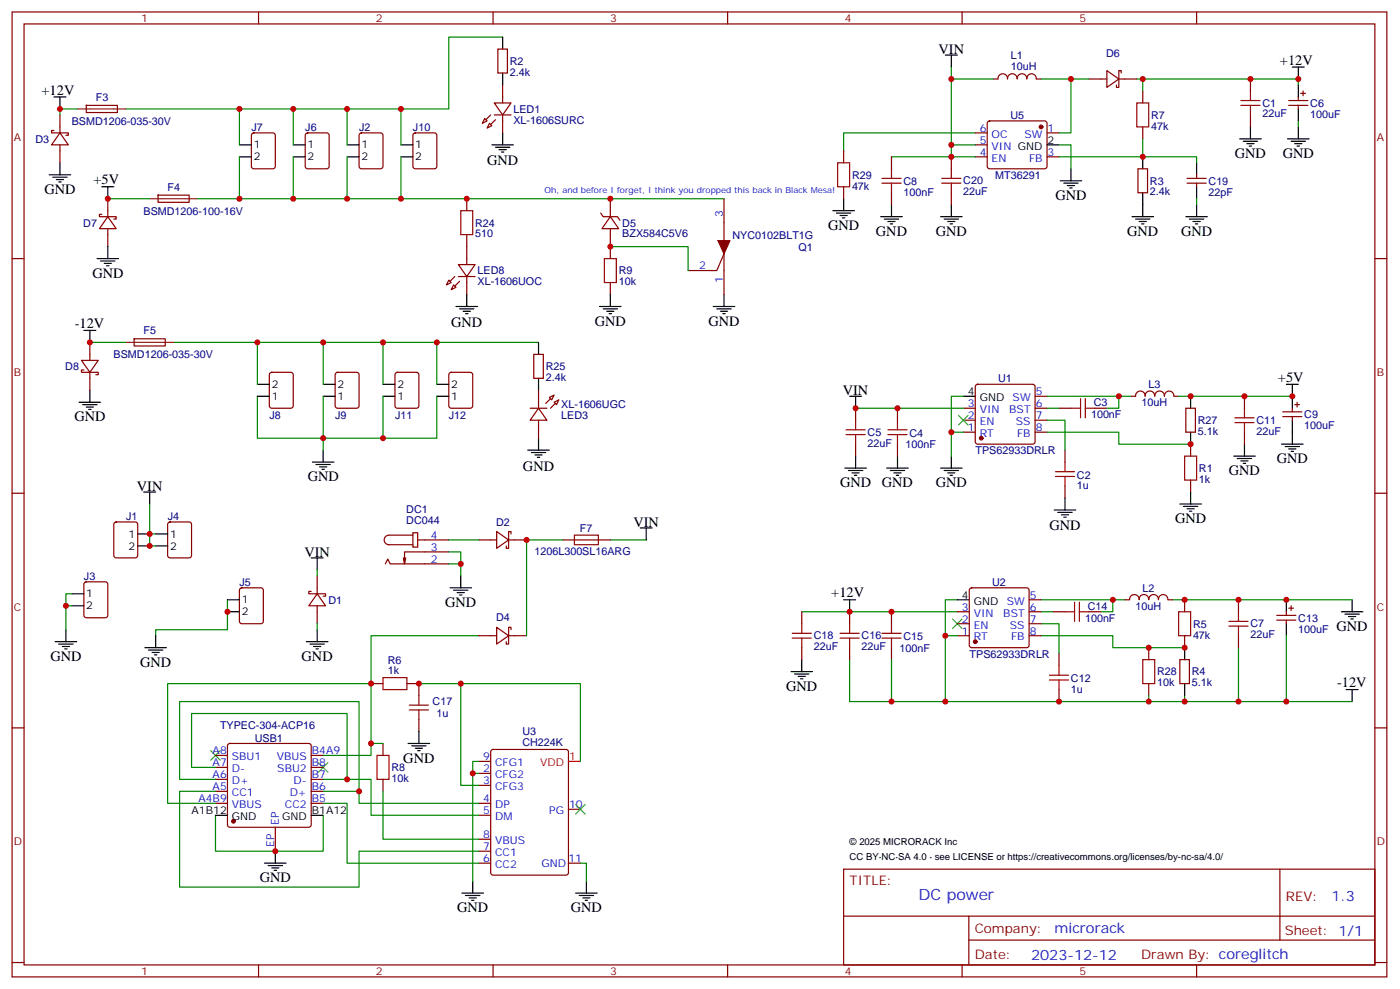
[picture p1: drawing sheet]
<svg xmlns="http://www.w3.org/2000/svg" width="413mm" height="291mm" viewBox="0 0 413 291" stroke-linecap="round" stroke-linejoin="round" font-family="sans-serif">
<g fill="none" stroke="#870000" stroke-width=".35">
<path d="M3.6 3.5h405.3v284.4h-405.3zM7.1 7.1h398.3v277.2h-398.3zM76.2 3.5v3.6M145.4 3.5v3.6M146.8 14.5h2.8v7h-2.8zM214.5 3.5v3.6M283.7 3.5v3.6M352.8 3.5v3.6M15.9 38.5h-.7v.7h4.9v.7h-.7M17.7 39.2l2.4 3.5h-4.9zM17.7 33.9v5.3M25.4 31.1l9.2-.1v2.1l-9.1 .1z"/>
<path d="M74.4 39.4l.4-.2h5.7l.6 .4 .1 9.4-.5 .7h-5.9l-.6-.4-.1-9.4zM90.2 39.4l.5-.2h5.6l.7 .4v9.4l-.4 .7h-5.9l-.7-.4v-9.4zM106.1 39.4l.5-.2h5.6l.7 .4v9.4l-.4 .7h-5.9l-.7-.4v-9.4zM122 39.4l.4-.2h5.7l.6 .4 .1 9.4-.5 .7h-5.9l-.6-.4-.1-9.4zM142.9 34.9l.7 .7-1.4 .7zM144.3 36.3l.7 .7-1.4 .7zM145.7 30.3h5l-2.5 3.6zM145.7 33.9h5M148.2 25v5.3M148.2 33.9v5.3M287.5 39.2h3.6M291.3 35.8l.5-.2h16.2l.5 .2 .2 .5v12.7l-.2 .5-.5 .2h-16.2l-.5-.2-.2-.5v-12.7z"/>
<path d="M292.8 23.3h1.5M294.3 23.2a1.41 1.41 0 0 1 1.4-1.5 1.41 1.41 0 0 1 1.4 1.6M297.1 23.2a1.41 1.41 0 0 1 1.4-1.5 1.41 1.41 0 0 1 1.4 1.5M299.9 23.2a1.41 1.41 0 0 1 1.4-1.5 1.41 1.41 0 0 1 1.4 1.5M302.8 23.2a1.38 1.38 0 0 1 1.4-1.5 1.38 1.38 0 0 1 1.3 1.5M305.5 23.3h1.5M308.7 39.2h3.5M321.1 23.3h5.3M326.4 20.8l3.5 2.5-3.5 2.5zM329.9 23.3h5.3M330.6 21.5v-.7h-.7v5h-.7v-.8M336.9 26.8v3.5"/>
<path d="M336.9 37.4v3.5M368.7 23.3v3.5M368.7 33.9v3.5M380 29.6h5.6M380 31h5.6M382.8 28.6v1M382.8 31v1.1M383.5 27.5h1.4M384.2 26.8v1.4M17.7 42.7v5.3M31.8 58.6v5.3M46.6 57.5h9.1l.1 2.1h-9.2z"/>
<path d="M137.6 58.6v3.5M180 58.6v5.3M213.5 58.6v28.2M248.7 44.4v3.6M248.7 55v3.6M262.9 46.2v3.5M262.9 56.8v3.5M280.5 46.2v3.5M280.5 56.8v3.5M287.5 46.2h3.6M287.5 42.7h3.6M308.7 46.2h3.5"/>
<path d="M335.5 49.7h2.8v7.1h-2.8zM350 54h5.6M350 52.6h5.6M352.8 51.5v1.1M352.8 54v1M3.6 76.2h3.5M30 63.1h-.7v.8h5v.7h-.8M31.8 63.9l2.5 3.5h-5zM31.8 67.4v5.3M135.1 78h5l-2.5 3.5zM137.6 69.1v8.9M177.1 62.8l.7 1.1h4.3l.7 1"/>
<path d="M180 63.9l2.4 3.5h-4.9zM180 67.4v8.8M213.5 74.8l-2.2 4.9h-8.4M405.4 76.2h3.5M39.6 99.8h9.1v2.1l-9.1 .1zM132.3 82.6l.7 .7-1.4 .7zM133.7 84l.7 .7-1.4 .7zM135.1 81.5h5M137.6 81.5v5.3M180 83.3v3.5M24 106.2h5l-2.5 3.5zM24.7 109h-.7v.7h5v.7h-.7"/>
<path d="M26.5 100.9v5.3M26.5 109.7v5.3M79.6 109.9l.5-.2h5.7l.6 .4 .1 9.5-.5 .6-5.9 .1-.6-.5-.1-9.4zM99 109.9l.5-.2h5.7l.6 .4 .1 9.5-.5 .6-5.9 .1-.6-.5-.1-9.4zM116.7 109.9l.5-.2h5.6l.7 .4v9.5l-.5 .6-5.8 .1-.7-.5v-9.4zM132.6 109.9l.4-.2h5.7l.6 .4 .1 9.5-.5 .6-5.9 .1-.6-.5-.1-9.4zM157.4 104.4h2.8v7.1h-2.8zM158.8 115v5.3M162 117.1l1.4-.7-.7 1.4zM163.4 118.5l1.4-.7-.7 1.4zM287.8 113.4l.5-.2h16.2l.5 .2 .2 .5v16.3l-.2 .5-.5 .2h-16.2l-.5-.3-.3-.4v-16.3zM305.2 116.8h3.5"/>
<path d="M337.6 116.7a1.41 1.41 0 0 0-1.4-1.5 1.41 1.41 0 0 0-1.4 1.5l-1.4 .1M337.6 116.7a1.43 1.43 0 0 1 1.5-1.5 1.43 1.43 0 0 1 1.4 1.5 1.41 1.41 0 0 1 1.4-1.5 1.41 1.41 0 0 1 1.4 1.5M343.3 116.7a1.38 1.38 0 0 1 1.4-1.5 1.38 1.38 0 0 1 1.4 1.5l1.4 .1M366.9 116.8v3.5M381.7 119.2h1.5M382.4 118.5v1.4M156.3 120.3h5M158.8 120.3l2.5 3.5h-5zM158.8 123.8v5.3M252.3 120.3v3.5M252.3 130.9v3.5M264.6 120.3v3.5"/>
<path d="M264.6 130.9v3.5M284 120.3h3.5M284 127.4h3.5M284 123.8h3.5M305.2 120.3h3.5M305.2 127.4h3.5M305.2 123.8h3.5M312.2 120.3h3.6M314 132.6v3.6M322.8 120.3h3.6M349.6 120.3h2.9v7.1h-2.9zM351 130.9v3.5"/>
<path d="M366.9 127.4v3.5M378.2 121.4h5.7M378.2 122.8h5.7M381 120.3v1.1M381 122.8v1M3.6 145.3h3.5M33.8 154l.5-.2h5.6l.6 .4 .1 9.5-.5 .6-5.8 .1-.7-.5-.1-9.4zM49.7 154l.4-.2h5.7l.6 .4 .1 9.5-.5 .6-5.9 .1-.6-.5-.1-9.4zM121.7 157h1.5v4.2h-1.5zM121.7 157.7h-7a1.41 1.41 0 0 0-1.4 1.4 1.41 1.41 0 0 0 1.4 1.4h7M123.2 159.1h9.1M141.1 159.1h5.3"/>
<path d="M146.4 156.6l3.6 2.5-3.6 2.5zM150 159.1h5.3M150.7 157.3v-.7h-.7v5h-.7v-.7M165.8 159.1h14.2M314 143.2v3.6M351 141.5v3.5M405.4 145.3h3.5M25 171.7l.4-.3h5.7l.6 .5 .1 9.4-.5 .7h-5.9l-.6-.4-.1-9.4zM70.8 173.4l.5-.2h5.6l.7 .4v9.5l-.4 .6-5.9 .1-.7-.5v-9.4zM91.8 174.3h-.7v.7h4.9v.7h-.7M93.5 175l2.5 3.5h-4.9zM93.5 169.7v5.3"/>
<path d="M93.5 178.5v5.3M113.6 166.2l.7-1.5 .7 1.5h17.3M119.6 164.4l-.3 1.8M132.3 162.6h-13v3.6l-.4-1.8M286 173.4l.5-.2h16.2l.5 .2 .2 .5v16.2l-.2 .5-.5 .3h-16.2l-.5-.3-.2-.5v-16.2zM303.4 176.7h3.6M331.6 176.7h1.5M333.1 176.7a1.41 1.41 0 0 1 1.4-1.5 1.41 1.41 0 0 1 1.4 1.5M335.9 176.7a1.43 1.43 0 0 1 1.4-1.5 1.43 1.43 0 0 1 1.4 1.5 1.41 1.41 0 0 1 1.4-1.5 1.41 1.41 0 0 1 1.4 1.5M341.6 176.7a1.38 1.38 0 0 1 1.4-1.5 1.38 1.38 0 0 1 1.3 1.5M344.3 176.7h1.5M349.3 176.7v3.6"/>
<path d="M365.2 176.7v3.6M380 179.2h1.4M380.7 178.5v1.4M141.1 187.3h5.3M146.4 184.9l3.6 2.4-3.6 2.5zM150 187.3h5.3M150.7 185.6v-.7h-.7v4.9h-.7v-.7M236.4 180.3v3.5M236.4 190.9v3.5M250.5 180.3v3.5M250.5 190.9v3.5M262.9 180.3v3.5"/>
<path d="M262.9 190.9v3.5M282.3 187.3h3.5M282.3 183.8h3.5M282.3 180.3h3.5M303.4 187.3h3.6M303.4 183.8h3.6M303.4 180.3h3.6M310.5 180.3h3.5M312.2 192.6v3.5M321.1 180.3h3.5M338.7 190.9v3.5M347.9 194.4h2.8v7h-2.8z"/>
<path d="M349.3 187.3v3.6M365.2 187.3v3.6M376.4 181.3h5.7M376.4 182.7h5.7M379.3 180.3v1M379.3 182.7v1.1M3.6 214.5h3.5M67.3 219.3l.5-.2h23.3l.5 .2 .2 .5v23.3l-.3 .5-.4 .2h-23.3l-.5-.3-.2-.4v-23.3zM109.4 201.4h3.5M112.9 219.1v3.5M120 201.4h3.5v3.6M123.5 212v3.5"/>
<path d="M312.2 203.2v3.5M338.7 201.4v3.6M405.4 214.5h3.5M63.5 236.7h3.6M63.5 233.2h3.6M63.5 229.7h3.6M63.5 226.1h3.6M63.5 222.6h3.6M91.8 236.7h3.5M91.8 233.2h3.5M91.8 229.7h3.5M91.8 226.1h3.5"/>
<path d="M91.8 222.6h3.5M112.9 229.7v3.5M141.1 236.7h3.6M141.1 227.9h3.6M141.1 231.4h3.6M141.1 224.4h3.6M144.9 221l.5-.2h21.5l.6 .5 .1 35.9-.5 .6-21.7 .1-.7-.5v-35.9zM167.6 238.5h3.5M81.2 243.8v7M141.1 240.2h3.6M141.1 254.4h3.6M141.1 250.8h3.6"/>
<path d="M141.1 247.3h3.6M167.6 254.4h3.5M248.7 256.1h156.7v28.2h-156.7zM377.4 256.1v20.9M248.8 270h156.4M285.7 277h119.5M285.7 270v14.1M3.6 283.6h3.5M76.2 284.3v3.6M145.4 284.3v3.6M214.5 284.3v3.6M283.7 284.3v3.6"/>
<path d="M352.8 284.3v3.6M405.4 283.6h3.5"/>
</g>
<g fill="none" stroke="#000" stroke-width=".35">
<path d="M148.2 10.9v3.6M278.7 16.2h3.6M280.5 16.2v3.6M381 19.8h3.6M382.8 19.8v3.5M15.9 28.6h3.5M17.7 28.6v3.5M148.2 21.5v3.5M148.2 39.2v3.5M368.7 37.4v3.5M382.8 25v3.6M382.8 32.1v3.5"/>
<path d="M382.8 37.4v3.5M14.5 51.5h6.3M15.6 52.2h4.2M16.6 52.9h2.1M17.3 53.6h.7M17.7 48v3.5M30 55h3.5M31.8 55v3.6M70.6 42.7h3.5M70.6 46.2h3.5M86.5 42.7h3.5M86.5 46.2h3.5"/>
<path d="M102.3 42.7h3.6M102.3 46.2h3.6M118.2 42.7h3.5M118.2 46.2h3.5M145 42.7h6.4M146.1 43.4h4.2M147.1 44.1h2.2M147.8 44.8h.8M248.7 58.6v3.5M308.7 42.7h3.5M312.6 53.3h6.3M313.7 54h4.2"/>
<path d="M314.7 54.7h2.1M315.4 55.4h.7M315.8 49.7v3.6M336.9 46.2v3.5M336.9 56.8v7.1M352.8 48v3.5M352.8 55v3.6M365.5 40.9h6.4M366.6 41.6h4.2M367.6 42.3h2.1M368.3 43h.7M379.6 40.9h6.4"/>
<path d="M380.7 41.6h4.2M381.7 42.3h2.2M382.4 43h.8M28.6 76.2h6.4M29.7 76.9h4.2M30.7 77.6h2.1M31.4 78.3h.7M31.8 72.7v3.5M245.6 62.1h6.3M246.6 62.8h4.3M247.7 63.5h2.1M248.4 64.2h.7"/>
<path d="M259.7 63.9h6.3M260.7 64.6h4.3M261.8 65.3h2.1M262.5 66h.7M262.9 60.3v3.6M277.3 63.9h6.4M278.4 64.6h4.2M279.4 65.3h2.2M280.1 66h.7M280.5 60.3v3.6M333.8 63.9h6.3M334.8 64.6h4.3"/>
<path d="M335.9 65.3h2.1M336.6 66h.7M349.6 63.9h6.4M350.7 64.6h4.2M351.8 65.3h2.1M352.5 66h.7M352.8 60.3v3.6M24.7 97.4h3.6M26.5 97.4v3.5M134.4 90.3h6.4M135.5 91h4.2M136.6 91.7h2.1"/>
<path d="M137.3 92.4h.7M137.6 86.8v3.5M176.8 90.3h6.3M177.8 91h4.3M178.9 91.7h2.1M179.6 92.4h.7M180 86.8v3.5M210.3 90.3h6.3M211.3 91h4.3M212.4 91.7h2.1M213.1 92.4h.7M213.5 86.8v3.5"/>
<path d="M23.3 118.5h6.4M24.4 119.2h4.2M25.4 119.9h2.2M26.5 115v3.5M75.9 116.8h3.5M75.9 113.2h3.5M95.3 116.8h3.5M95.3 113.2h3.5M112.9 116.8h3.6M112.9 113.2h3.6M128.8 116.8h3.5M128.8 113.2h3.5"/>
<path d="M158.8 100.9v3.5M158.8 111.5v3.5M250.5 116.8h3.5M252.3 116.8v3.5M284 116.8h3.5M351 116.8v3.5M379.3 113.2h3.5M381 113.2v7.1M26.1 120.6h.7M92.1 136.2h6.4M93.2 136.9h4.2M94.2 137.6h2.1"/>
<path d="M94.9 138.3h.7M95.3 132.6v3.6M155.6 132.6h6.4M156.7 133.3h4.2M157.7 134.1h2.1M158.4 134.8h.7M158.8 129.1v3.5M249.1 137.9h6.3M250.2 138.6h4.2M251.2 139.3h2.1M252.3 134.4v3.5M261.4 137.9h6.4"/>
<path d="M262.5 138.6h4.2M263.6 139.3h2.1M264.6 134.4v3.5M277.3 137.9h6.4M278.4 138.6h4.2M279.4 139.3h2.2M280.5 134.4v3.5M351 127.4v3.5M363.7 134.4h6.4M364.8 135.1h4.2M365.9 135.8h2.1M366.6 136.5h.7"/>
<path d="M366.9 130.9v3.5M377.9 130.9h6.3M378.9 131.6h4.3M380 132.3h2.1M380.7 133h.7M381 123.8v7.1M40.6 157.3h3.5M42.4 145h3.5M44.1 145v3.5M45.9 157.3h3.5M188.8 155.6h3.5M190.5 155.6v3.5"/>
<path d="M251.9 140.1h.7M264.3 140.1h.7M280.1 140.1h.7M310.8 150.3h6.4M311.9 151h4.2M312.9 151.7h2.2M313.7 152.4h.7M314 146.8v3.5M347.9 148.5h6.3M348.9 149.2h4.3M350 149.9h2.1M350.7 150.6h.7"/>
<path d="M351 145v3.5M21.2 175h3.5M21.2 178.5h3.5M40.6 160.9h3.5M45.9 160.9h3.5M67.1 176.7h3.5M91.8 164.4h3.5M93.5 164.4v3.5M132.7 173.2h6.3M133.7 173.9h4.3M134.8 174.6h2.1M135.5 175.3h.7"/>
<path d="M135.9 169.7v3.5M248.7 176.7h3.6M250.5 176.7v3.6M282.3 176.7h3.5M379.3 176.7v3.6M398.7 176.7v3.6M16.3 189.1h6.3M17.3 189.8h4.3M18.4 190.5h2.1M19.1 191.2h.7M19.4 185.6v3.5M42.7 190.9h6.4"/>
<path d="M43.8 191.6h4.2M44.8 192.3h2.2M45.5 193h.7M45.9 187.3v3.6M67.1 180.3h3.5M90.3 189.1h6.4M91.4 189.8h4.2M92.5 190.5h2.1M93.2 191.2h.7M93.5 185.6v3.5M233.2 197.9h6.4M234.3 198.6h4.2"/>
<path d="M235.3 199.3h2.2M236.4 194.4v3.5M349.3 190.9v3.5M379.3 183.8v3.5M395.5 180.3h6.3M396.6 181h4.2M397.6 181.7h2.1M398.3 182.4h.7M120.3 219.1h6.4M121.4 219.8h4.2M123.5 215.5v3.6M236 200h.7"/>
<path d="M349.3 201.4v3.6M396.9 203.2h3.5M398.7 203.2v3.5M122.4 220.5h2.2M123.2 221.2h.7M63.5 240.2h3.6M78 254.4h6.3M79.1 255.1h4.2M80.1 255.8h2.1M80.8 256.5h.7M81.2 250.8v3.6M91.8 240.2h3.5"/>
<path d="M139.4 259.6v3.6M172.9 259.6v3.6M136.2 263.2h6.4M137.3 263.9h4.2M138.3 264.6h2.1M139 265.3h.7M169.7 263.2h6.4M170.8 263.9h4.2M171.8 264.6h2.2M172.5 265.3h.7"/>
</g>
<g fill="none" stroke="#008700" stroke-width=".35">
<path d="M148.2 10.9h-15.9v21.2h-95.2M280.5 19.8v3.5M23 32.1h-5.3v1.8M70.6 32.1v10.6M86.5 32.1v10.6M102.3 32.1v10.6M118.2 32.1v10.6M280.5 23.3v19.4h7M280.5 23.3h12.3M287.5 39.2h-38.8v5.2M307 23.3h8.8v15.9h-3.6M315.8 23.3h5.3"/>
<path d="M335.2 23.3h47.6v1.7M336.9 23.3v3.5M382.8 35.6v1.8M31.8 58.6h12.3M58.2 58.6h155.3M70.6 46.2v12.4M86.5 46.2v12.4M102.3 46.2v12.4M118.2 46.2v12.4M262.9 46.2h17.6M280.5 42.7v3.5h7M312.2 42.7h3.6v7"/>
<path d="M336.9 40.9v5.3h-24.7M336.9 46.2h15.9v1.8M352.8 58.6v1.7M180 72.7h22.9v7M26.5 100.9h10.6M51.2 100.9h107.6M75.9 116.8v12.3h19.4v3.5M75.9 100.9v12.3M95.3 116.8v12.3h17.6v-12.3M95.3 100.9v12.3M112.9 100.9v12.3M128.8 116.8v12.3h-15.9"/>
<path d="M128.8 100.9v12.3M284 116.8h-3.5v17.6M308.7 116.8h24.7M329.9 116.8v3.5h-3.5M347.5 116.8h33.5M252.3 120.3h31.7M280.5 127.4h3.5M308.7 123.8h5.3v8.8M308.7 127.4h21.2v3.5h21.1M308.7 120.3h3.5M44.1 148.5v8.8h1.8M44.1 157.3v3.6h1.8"/>
<path d="M132.3 159.1h8.8M165.8 159.1h-10.5v28.2M180 159.1h10.5M19.4 178.5h1.8M21.2 175h-1.8v10.6M67.1 176.7v8.9h-21.2v1.7M93.5 167.9v1.8M132.3 162.6h3.6v7.1M132.3 166.2h3.6M282.3 176.7h-3.6v30M307 176.7h24.6M328.1 176.7v3.6h-3.5"/>
<path d="M345.8 176.7h52.9M93.5 183.8v1.8M141.1 187.3h-31.7v35.3h-14.1M236.4 180.3h45.9M250.5 194.4v12.3h148.2M262.9 194.4v12.3M278.7 187.3h3.6M307 187.3h21.1v3.6h21.2M307 183.8h5.2v8.8M307 180.3h3.5M365.2 190.9v15.8M379.3 187.3v19.4"/>
<path d="M109.4 201.4h-60v35.3h14.1M109.4 219.1h3.5M123.5 201.4h12.4v30h5.2M135.9 201.4h35.2v23M338.7 205v1.7M349.3 205v1.7M63.5 226.1h-7v-15.8h45.8v19.4M63.5 229.7h-10.5v-23h52.9v26.5M63.5 233.2h-10.5v28.2h52.9v-10.6h35.2M95.3 229.7h14.1v10.5h31.7M95.3 233.2h10.6v3.5h35.2M95.3 236.7h7v17.7h38.8"/>
<path d="M112.9 233.2v14.1h28.2M139.4 227.9h1.7M141.1 224.4h-1.7v35.2M63.5 240.2v10.6h31.8v-10.6M171.1 254.4h1.8v5.2"/>
</g>
<g fill="#870000" stroke="#870000" stroke-width=".35">
<path d="M162.3 117.5l-1.4 1.4z"/>
<path d="M162.3 120.3l1.4-1.4z"/>
<path d="M146.1 35.3l-1.4 1.4z"/>
<path d="M144.7 33.9l-1.4 1.4z"/>
<path d="M135.5 82.9l-1.4 1.4z"/>
<path d="M134.1 81.5l-1.4 1.4z"/>
<path d="M211.7 70.9h3.5l-1.7 3.9z"/>
<circle cx="307" cy="37.4" r=".53"/>
<circle cx="68.8" cy="242" r=".53"/>
<circle cx="289.3" cy="129.1" r=".53"/>
<circle cx="287.5" cy="189.1" r=".53"/>
</g>
<g fill="none" stroke="#a10000" stroke-width=".35">
<path d="M335.2 30.3h3.5v7.1h-3.5zM365.9 31h5.6M365.9 29.6h5.6M368.7 26.8v2.8M368.7 31v2.9M247 48h3.5v7h-3.5zM260 54h5.7M260 52.6h5.7M262.9 49.7v2.9M262.9 54v2.8M277.7 54h5.6M277.7 52.6h5.6"/>
<path d="M280.5 49.7v2.9M280.5 54v2.8M135.9 62.1h3.5v7h-3.5zM178.2 76.2h3.5v7.1h-3.5zM318.6 117.5v5.6M320 117.5v5.6M249.4 128.1h5.7M249.4 126.6h5.7M252.3 123.8v2.8M252.3 128.1v2.8M261.8 128.1h5.6M261.8 126.6h5.6"/>
<path d="M264.6 123.8v2.8M264.6 128.1v2.8M311.2 139h5.6M314 136.2v2.8M315.8 120.3h2.8M320 120.3h2.8M349.3 134.4h3.5v7.1h-3.5zM364.1 124.5h5.6M364.1 123.1h5.6M366.9 120.3v2.8M366.9 124.5v2.9M169.4 157.7h7v2.8h-7z"/>
<path d="M311.2 140.4h5.6M314 140.4v2.8M316.8 177.4v5.7M318.2 177.4v5.7M112.9 199.7h7.1v3.5h-7.1zM233.6 188h5.6M233.6 186.6h5.6M236.4 183.8v2.8M236.4 188v2.9M247.7 188h5.6M247.7 186.6h5.6M250.5 183.8v2.8"/>
<path d="M250.5 188v2.9M260 188h5.7M260 186.6h5.7M262.9 183.8v2.8M262.9 188v2.9M309.4 199h5.7M312.2 196.1v2.9M314 180.3h2.8M318.2 180.3h2.9M336.9 194.4h3.6v7h-3.6zM347.5 180.3h3.5v7h-3.5zM362.3 184.5h5.7"/>
<path d="M362.3 183.1h5.7M365.2 180.3v2.8M365.2 184.5v2.8M120.7 209.2h5.6M120.7 207.8h5.6M123.5 205v2.8M123.5 209.2v2.8M309.4 200.4h5.7M312.2 200.4v2.8M111.2 222.6h3.5v7.1h-3.5z"/>
</g>
<path d="M23 32.1h14.1M44.1 58.6h14.1M37.1 100.9h14.1" fill="none" stroke="#8c2424" stroke-width=".35"/>
<path d="M282.6 122.4l2.8 2.8M285.4 122.4l-2.8 2.8M280.8 182.4l2.9 2.8M283.7 182.4l-2.9 2.8M62.1 221.2l2.8 2.8M64.9 221.2l-2.8 2.8M93.9 224.7l2.8 2.8M96.7 224.7l-2.8 2.8M169.7 237.1l2.8 2.8M172.5 237.1l-2.8 2.8" fill="none" stroke="#3c3" stroke-width=".35"/>
<path d="M167.6 224.4h3.5" fill="none" stroke="#f00" stroke-width=".35"/>
<g fill="#c00">
<circle cx="17.7" cy="32.1" r=".88"/>
<circle cx="19.4" cy="178.5" r=".88"/>
<circle cx="280.5" cy="23.3" r=".88"/>
<circle cx="336.9" cy="46.2" r=".88"/>
<circle cx="336.9" cy="23.3" r=".88"/>
<circle cx="315.8" cy="23.3" r=".88"/>
<circle cx="280.5" cy="46.2" r=".88"/>
<circle cx="280.5" cy="42.7" r=".88"/>
<circle cx="31.8" cy="58.6" r=".88"/>
<circle cx="26.5" cy="100.9" r=".88"/>
<circle cx="81.2" cy="250.8" r=".88"/>
<circle cx="135.9" cy="166.2" r=".88"/>
<circle cx="382.8" cy="23.3" r=".88"/>
<circle cx="70.6" cy="32.1" r=".88"/>
<circle cx="70.6" cy="58.6" r=".88"/>
<circle cx="86.5" cy="58.6" r=".88"/>
<circle cx="86.5" cy="32.1" r=".88"/>
<circle cx="75.9" cy="100.9" r=".88"/>
<circle cx="95.3" cy="129.1" r=".88"/>
<circle cx="95.3" cy="100.9" r=".88"/>
<circle cx="44.1" cy="157.3" r=".88"/>
<circle cx="67.1" cy="180.3" r=".88"/>
<circle cx="264.6" cy="120.3" r=".88"/>
<circle cx="329.9" cy="116.8" r=".88"/>
<circle cx="381" cy="116.8" r=".88"/>
<circle cx="351" cy="130.9" r=".88"/>
<circle cx="351" cy="116.8" r=".88"/>
<circle cx="328.1" cy="176.7" r=".88"/>
<circle cx="262.9" cy="180.3" r=".88"/>
<circle cx="250.5" cy="180.3" r=".88"/>
<circle cx="312.2" cy="206.7" r=".88"/>
<circle cx="262.9" cy="206.7" r=".88"/>
<circle cx="278.7" cy="206.7" r=".88"/>
<circle cx="349.3" cy="206.7" r=".88"/>
<circle cx="365.2" cy="206.7" r=".88"/>
<circle cx="379.3" cy="206.7" r=".88"/>
<circle cx="379.3" cy="176.7" r=".88"/>
<circle cx="338.7" cy="190.9" r=".88"/>
<circle cx="338.7" cy="206.7" r=".88"/>
<circle cx="349.3" cy="190.9" r=".88"/>
<circle cx="349.3" cy="176.7" r=".88"/>
<circle cx="280.5" cy="127.4" r=".88"/>
<circle cx="278.7" cy="187.3" r=".88"/>
<circle cx="155.3" cy="159.1" r=".88"/>
<circle cx="102.3" cy="229.7" r=".88"/>
<circle cx="105.9" cy="233.2" r=".88"/>
<circle cx="109.4" cy="219.1" r=".88"/>
<circle cx="109.4" cy="201.4" r=".88"/>
<circle cx="139.4" cy="227.9" r=".88"/>
<circle cx="135.9" cy="201.4" r=".88"/>
<circle cx="123.5" cy="201.4" r=".88"/>
<circle cx="44.1" cy="160.9" r=".88"/>
<circle cx="102.3" cy="58.6" r=".88"/>
<circle cx="102.3" cy="32.1" r=".88"/>
<circle cx="118.2" cy="58.6" r=".88"/>
<circle cx="118.2" cy="32.1" r=".88"/>
<circle cx="112.9" cy="100.9" r=".88"/>
<circle cx="128.8" cy="100.9" r=".88"/>
<circle cx="112.9" cy="129.1" r=".88"/>
<circle cx="368.7" cy="23.3" r=".88"/>
<circle cx="366.9" cy="116.8" r=".88"/>
<circle cx="252.3" cy="120.3" r=".88"/>
<circle cx="365.2" cy="176.7" r=".88"/>
<circle cx="137.6" cy="58.6" r=".88"/>
<circle cx="180" cy="58.6" r=".88"/>
<circle cx="180" cy="72.7" r=".88"/>
</g>
<text font-size="4.6" fill="#00f" x="270.8" y="265.1">DC power</text>
<g font-size="4.2">
<text x="276.7" y="15.9">VIN</text>
<text x="377.4" y="19.1">+12V</text>
<text x="12.3" y="27.9">+12V</text>
<text x="364.1" y="46.6">GND</text>
<text x="378.2" y="46.6">GND</text>
<text x="143.6" y="48.8">GND</text>
<text x="13.1" y="57.2">GND</text>
<text x="27.6" y="54.3">+5V</text>
<text x="311.2" y="58.9">GND</text>
<text x="244.2" y="67.7">GND</text>
<text x="258.3" y="69.5">GND</text>
<text x="275.9" y="69.5">GND</text>
<text x="332.4" y="69.5">GND</text>
<text x="348.2" y="69.5">GND</text>
<text x="27.2" y="81.8">GND</text>
<text x="175.4" y="96">GND</text>
<text x="208.9" y="96">GND</text>
<text x="22" y="96.7">-12V</text>
<text x="133" y="96.4">GND</text>
<text x="376.8" y="112.5">+5V</text>
<text x="248.5" y="116.4">VIN</text>
<text x="21.9" y="124.2">GND</text>
<text x="376.4" y="136.5">GND</text>
<text x="90.7" y="141.8">GND</text>
<text x="154.2" y="138.7">GND</text>
<text x="247.7" y="143.6">GND</text>
<text x="260" y="143.6">GND</text>
<text x="275.9" y="143.6">GND</text>
<text x="362.3" y="140.1">GND</text>
<text x="40.4" y="144.7">VIN</text>
<text x="186.8" y="155.2">VIN</text>
<text x="346.5" y="154.2">GND</text>
<text x="309.4" y="156.3">GND</text>
<text x="89.8" y="164.1">VIN</text>
<text x="131.3" y="178.9">GND</text>
<text x="245.1" y="176">+12V</text>
<text x="394.1" y="185.9">GND</text>
<text x="14.9" y="194.7">GND</text>
<text x="41.3" y="196.5">GND</text>
<text x="88.9" y="194.7">GND</text>
<text x="231.8" y="203.6">GND</text>
<text x="394.2" y="202.5">-12V</text>
<text x="118.9" y="224.7">GND</text>
<text x="76.6" y="260">GND</text>
<text x="134.8" y="268.8">GND</text>
<text x="168.3" y="268.8">GND</text>
</g>
<g font-size="4.2" fill="#00f">
<text x="392.5" y="265.4">1.3</text>
<text x="310.9" y="274.9">microrack</text>
<text x="304" y="282.7">2023-12-12</text>
</g>
<g font-size="3.9" fill="#800">
<text x="250.5" y="260.7">TITLE:</text>
<text x="379.1" y="265.4">REV:</text>
<text x="287.4" y="274.9">Company:</text>
<text x="378.8" y="275.5">Sheet: 1/1</text>
<text x="287.4" y="282.6">Date:</text>
<text x="336.5" y="282.7">Drawn By: coreglitch</text>
</g>
<g font-size="3.2" fill="#800">
<text x="41.7" y="6.5">1</text>
<text x="110.8" y="6.5">2</text>
<text x="180" y="6.5">3</text>
<text x="249.1" y="6.5">4</text>
<text x="318.2" y="6.5">5</text>
<text x="4.1" y="41.6">A</text>
<text x="405.9" y="41.6">A</text>
<text x="4.1" y="110.8">B</text>
<text x="405.9" y="110.8">B</text>
<text x="4.1" y="179.9">C</text>
<text x="405.9" y="179.9">C</text>
<text x="4.1" y="249.1">D</text>
<text x="405.9" y="249.1">D</text>
<text x="41.7" y="287.3">1</text>
<text x="110.8" y="287.3">2</text>
<text x="180" y="287.3">3</text>
<text x="249.1" y="287.3">4</text>
<text x="318.2" y="287.3">5</text>
</g>
<g font-size="3.2" fill="#000080">
<text x="298.1" y="17.5">L1</text>
<text x="326.1" y="16.8">D6</text>
<text x="150.3" y="22.3">2.4k</text>
<text x="150.3" y="19.1">R2</text>
<text x="298.1" y="20.7">10uH</text>
<text x="28.2" y="29.7">F3</text>
<text x="151.4" y="33.2">LED1</text>
<text x="297.9" y="35">U5</text>
<text x="339.4" y="35">R7</text>
<text x="372.2" y="34.6">22uF</text>
<text x="372.2" y="31.4">C1</text>
<text x="386.3" y="34.7">100uF</text>
<text x="386.3" y="31.5">C6</text>
<text x="21.2" y="36.8">BSMD1206-035-30V</text>
<text x="74.1" y="38.6">J7</text>
<text x="90" y="38.6">J6</text>
<text x="105.9" y="38.6">J2</text>
<text x="121.8" y="38.6">J10</text>
<text x="151.4" y="36.5">XL-1606SURC</text>
<text x="339.4" y="38.2">47k</text>
<text x="10.4" y="42.1">D3</text>
<text x="251.2" y="52.6">R29</text>
<text x="293.4" y="52.6">MT36291</text>
<text x="49.4" y="56.2">F4</text>
<text x="251.2" y="55.9">47k</text>
<text x="266.4" y="57.7">100nF</text>
<text x="266.4" y="54.6">C8</text>
<text x="284" y="57.5">22uF</text>
<text x="284" y="54.3">C20</text>
<text x="339.1" y="57.6">2.4k</text>
<text x="339.1" y="54.4">R3</text>
<text x="356.3" y="57.6">22pF</text>
<text x="356.3" y="54.4">C19</text>
<text x="42.3" y="63.2">BSMD1206-100-16V</text>
<text x="24.6" y="66.8">D7</text>
<text x="140.1" y="70">510</text>
<text x="140.1" y="66.7">R24</text>
<text x="183.5" y="69.9">BZX584C5V6</text>
<text x="183.5" y="66.8">D5</text>
<text x="216" y="70.3">NYC0102BLT1G</text>
<text x="235.4" y="74">Q1</text>
<text x="140.8" y="80.9">LED8</text>
<text x="182.4" y="80.9">R9</text>
<text x="140.8" y="84.1">XL-1606UOC</text>
<text x="182.4" y="84.1">10k</text>
<text x="42.4" y="98.5">F5</text>
<text x="33.5" y="105.6">BSMD1206-035-30V</text>
<text x="19.3" y="109.1">D8</text>
<text x="160.9" y="112.3">2.4k</text>
<text x="160.9" y="109.1">R25</text>
<text x="294.3" y="112.6">U1</text>
<text x="322.5" y="119.6">C3</text>
<text x="336.5" y="119.7">10uH</text>
<text x="338.6" y="114.4">L3</text>
<text x="79.4" y="123.4">J8</text>
<text x="98.8" y="123.4">J9</text>
<text x="116.5" y="123.4">J11</text>
<text x="132.4" y="123.4">J12</text>
<text x="165.5" y="120.3">XL-1606UGC</text>
<text x="165.5" y="123.5">LED3</text>
<text x="321.7" y="123.2">100nF</text>
<text x="353.2" y="125">R27</text>
<text x="370.5" y="124.9">C11</text>
<text x="384.6" y="123.2">C9</text>
<text x="255.8" y="131.6">22uF</text>
<text x="255.8" y="128.4">C5</text>
<text x="268.1" y="128.7">C4</text>
<text x="353.2" y="128.2">5.1k</text>
<text x="370.5" y="128.1">22uF</text>
<text x="384.6" y="126.4">100uF</text>
<text x="267" y="132.1">100nF</text>
<text x="287.6" y="133.8">TPS62933DRLR</text>
<text x="317.5" y="141">C2</text>
<text x="353.5" y="142.3">1k</text>
<text x="353.5" y="139.1">R1</text>
<text x="317.5" y="144.1">1u</text>
<text x="37.2" y="153.2">J1</text>
<text x="49.4" y="153.2">J4</text>
<text x="119.8" y="154.3">DC044</text>
<text x="119.8" y="151.3">DC1</text>
<text x="146.2" y="155">D2</text>
<text x="171" y="156.6">F7</text>
<text x="157.6" y="163.7">1206L300SL16ARG</text>
<text x="24.8" y="170.9">J3</text>
<text x="70.6" y="172.6">J5</text>
<text x="292.5" y="172.6">U2</text>
<text x="96.8" y="177.9">D1</text>
<text x="320.7" y="179.6">C14</text>
<text x="334.8" y="179.7">10uH</text>
<text x="336.9" y="174.4">L2</text>
<text x="146.3" y="183.1">D4</text>
<text x="319.9" y="183.1">100nF</text>
<text x="351.8" y="184.9">R5</text>
<text x="368.7" y="184.9">C7</text>
<text x="382.8" y="183.2">C13</text>
<text x="239.9" y="191.6">22uF</text>
<text x="239.9" y="188.4">C18</text>
<text x="254" y="191.6">22uF</text>
<text x="254" y="188.4">C16</text>
<text x="266.4" y="188.6">C15</text>
<text x="351.8" y="188.2">47k</text>
<text x="368.7" y="188">22uF</text>
<text x="382.8" y="186.4">100uF</text>
<text x="114.3" y="195.7">R6</text>
<text x="265.2" y="192">100nF</text>
<text x="285.9" y="193.8">TPS62933DRLR</text>
<text x="114.3" y="198.6">1k</text>
<text x="315.8" y="201">C12</text>
<text x="341.2" y="202.3">10k</text>
<text x="341.2" y="199">R28</text>
<text x="351.4" y="202.3">5.1k</text>
<text x="351.4" y="199">R4</text>
<text x="127.5" y="207.8">C17</text>
<text x="315.8" y="204.1">1u</text>
<text x="64.9" y="214.9">TYPEC-304-ACP16</text>
<text x="128.7" y="211.4">1u</text>
<text x="75.1" y="218.5">USB1</text>
<text x="154" y="219.8">CH224K</text>
<text x="154" y="216.6">U3</text>
<text x="115.4" y="227.3">R8</text>
<text x="115.4" y="230.4">10k</text>
</g>
<g font-size="3.2" fill="#00f">
<text x="288.9" y="38.8">6</text>
<text x="292.4" y="40.6">OC</text>
<text x="302.1" y="40.6">SW</text>
<text x="308.9" y="38.8">1</text>
<text x="288.9" y="45.9">4</text>
<text x="288.9" y="42.3">5</text>
<text x="292.4" y="47.6">EN</text>
<text x="292.4" y="44.1">VIN GND</text>
<text x="303.4" y="47.6">FB</text>
<text x="308.9" y="45.9">3</text>
<text x="213.1" y="63.9" transform="rotate(-90 213.1 63.9)">3</text>
<text x="206.2" y="79.4">2</text>
<text x="213.1" y="83.5" transform="rotate(-90 213.1 83.5)">1</text>
<text x="285.4" y="119.9">3</text>
<text x="298.6" y="118.2">SW</text>
<text x="305.4" y="119.9">6</text>
<text x="305.4" y="116.4">5</text>
<text x="285.4" y="123.5">2</text>
<text x="288.9" y="121.7">VIN</text>
<text x="288.9" y="125.2">EN</text>
<text x="297.6" y="121.7">BST</text>
<text x="299.5" y="125.2">SS</text>
<text x="305.4" y="123.5">7</text>
<text x="285.4" y="127">1</text>
<text x="288.9" y="128.8">RT</text>
<text x="299.9" y="128.8">FB</text>
<text x="305.4" y="127">8</text>
<text x="127" y="158.7">4</text>
<text x="127" y="165.8">2</text>
<text x="127" y="162.3">3</text>
<text x="283.6" y="179.9">3</text>
<text x="296.8" y="178.2">SW</text>
<text x="303.6" y="179.9">6</text>
<text x="303.6" y="176.4">5</text>
<text x="283.6" y="183.4">2</text>
<text x="287.1" y="181.7">VIN</text>
<text x="287.1" y="185.2">EN</text>
<text x="295.8" y="181.7">BST</text>
<text x="297.8" y="185.2">SS</text>
<text x="303.6" y="183.4">7</text>
<text x="283.6" y="187">1</text>
<text x="287.1" y="188.7">RT</text>
<text x="298.1" y="188.7">FB</text>
<text x="303.6" y="187">8</text>
<text x="62.7" y="225.8">A7</text>
<text x="62.7" y="222.2">A8</text>
<text x="68.4" y="227.5">D-</text>
<text x="68.4" y="224">SBU1</text>
<text x="81.6" y="224">VBUS</text>
<text x="81.8" y="227.5">SBU2</text>
<text x="91.9" y="222.2">B4A9</text>
<text x="91.9" y="225.8">B8</text>
<text x="142.5" y="227.5">2</text>
<text x="142.5" y="224">9</text>
<text x="146" y="225.8">CFG1</text>
<text x="62.7" y="232.8">A5</text>
<text x="62.7" y="229.3">A6</text>
<text x="68.4" y="231.1">D+</text>
<text x="86.6" y="231.1">D-</text>
<text x="91.9" y="229.3">B7</text>
<text x="91.9" y="232.8">B6</text>
<text x="142.5" y="231.1">3</text>
<text x="146" y="229.3">CFG2</text>
<text x="146" y="232.8">CFG3</text>
<text x="58.5" y="236.4">A4B9</text>
<text x="68.4" y="238.1">VBUS</text>
<text x="68.4" y="234.6">CC1</text>
<text x="84" y="238.1">CC2</text>
<text x="85.4" y="234.6">D+</text>
<text x="91.9" y="236.4">B5</text>
<text x="142.5" y="236.4">4</text>
<text x="142.5" y="239.9">5</text>
<text x="146" y="238.1">DP</text>
<text x="161.9" y="239.9">PG</text>
<text x="167.8" y="238.1">10</text>
<text x="82.2" y="243.1" transform="rotate(-90 82.2 243.1)">EP</text>
<text x="146" y="241.7">DM</text>
<text x="80.8" y="249.5" transform="rotate(-90 80.8 249.5)">EP</text>
<text x="142.5" y="250.5">7</text>
<text x="142.5" y="246.9">8</text>
<text x="146" y="248.7">VBUS</text>
<text x="142.5" y="254">6</text>
<text x="146" y="255.8">CC2</text>
<text x="146" y="252.2">CC1</text>
<text x="159.6" y="255.4">GND</text>
<text x="167.6" y="254">11</text>
</g>
<g font-size="3.2">
<text x="74.8" y="43.7">1</text>
<text x="74.8" y="47.3">2</text>
<text x="90.7" y="43.7">1</text>
<text x="90.7" y="47.3">2</text>
<text x="106.6" y="43.7">1</text>
<text x="106.6" y="47.3">2</text>
<text x="122.4" y="43.7">1</text>
<text x="122.4" y="47.3">2</text>
<text x="308.9" y="42.3">2</text>
<text x="80.1" y="117.8">1</text>
<text x="80.1" y="114.3">2</text>
<text x="99.5" y="117.8">1</text>
<text x="99.5" y="114.3">2</text>
<text x="117.2" y="117.8">1</text>
<text x="117.2" y="114.3">2</text>
<text x="133" y="117.8">1</text>
<text x="133" y="114.3">2</text>
<text x="285.4" y="116.4">4</text>
<text x="288.9" y="118.2">GND</text>
<text x="37.9" y="158.4">1</text>
<text x="37.9" y="161.9">2</text>
<text x="50.1" y="158.4">1</text>
<text x="50.1" y="161.9">2</text>
<text x="25.4" y="176">1</text>
<text x="25.4" y="179.6">2</text>
<text x="71.3" y="177.8">1</text>
<text x="283.6" y="176.4">4</text>
<text x="287.1" y="178.2">GND</text>
<text x="71.3" y="181.3">2</text>
<text x="56.5" y="239.9">A1B12</text>
<text x="91.9" y="239.9">B1A12</text>
<text x="68.4" y="241.7">GND</text>
<text x="83.2" y="241.7">GND</text>
</g>
<g font-size="3.2" fill="#f00">
<text x="159.2" y="225.8">VDD</text>
<text x="167.8" y="224">1</text>
</g>
<g font-size="2.8">
<text x="250.5" y="249">© 2025 MICRORACK Inc</text>
<text x="250.5" y="253.3">CC BY·NC·SA 4.0 · see LICENSE or https://creativecommons.org/licenses/by-nc-sa/4.0/</text>
</g>
<text font-size="2.5" fill="#00f" x="160.5" y="56.8">Oh, and before I forget, I think you dropped this back in Black Mesa!</text>
</svg>
